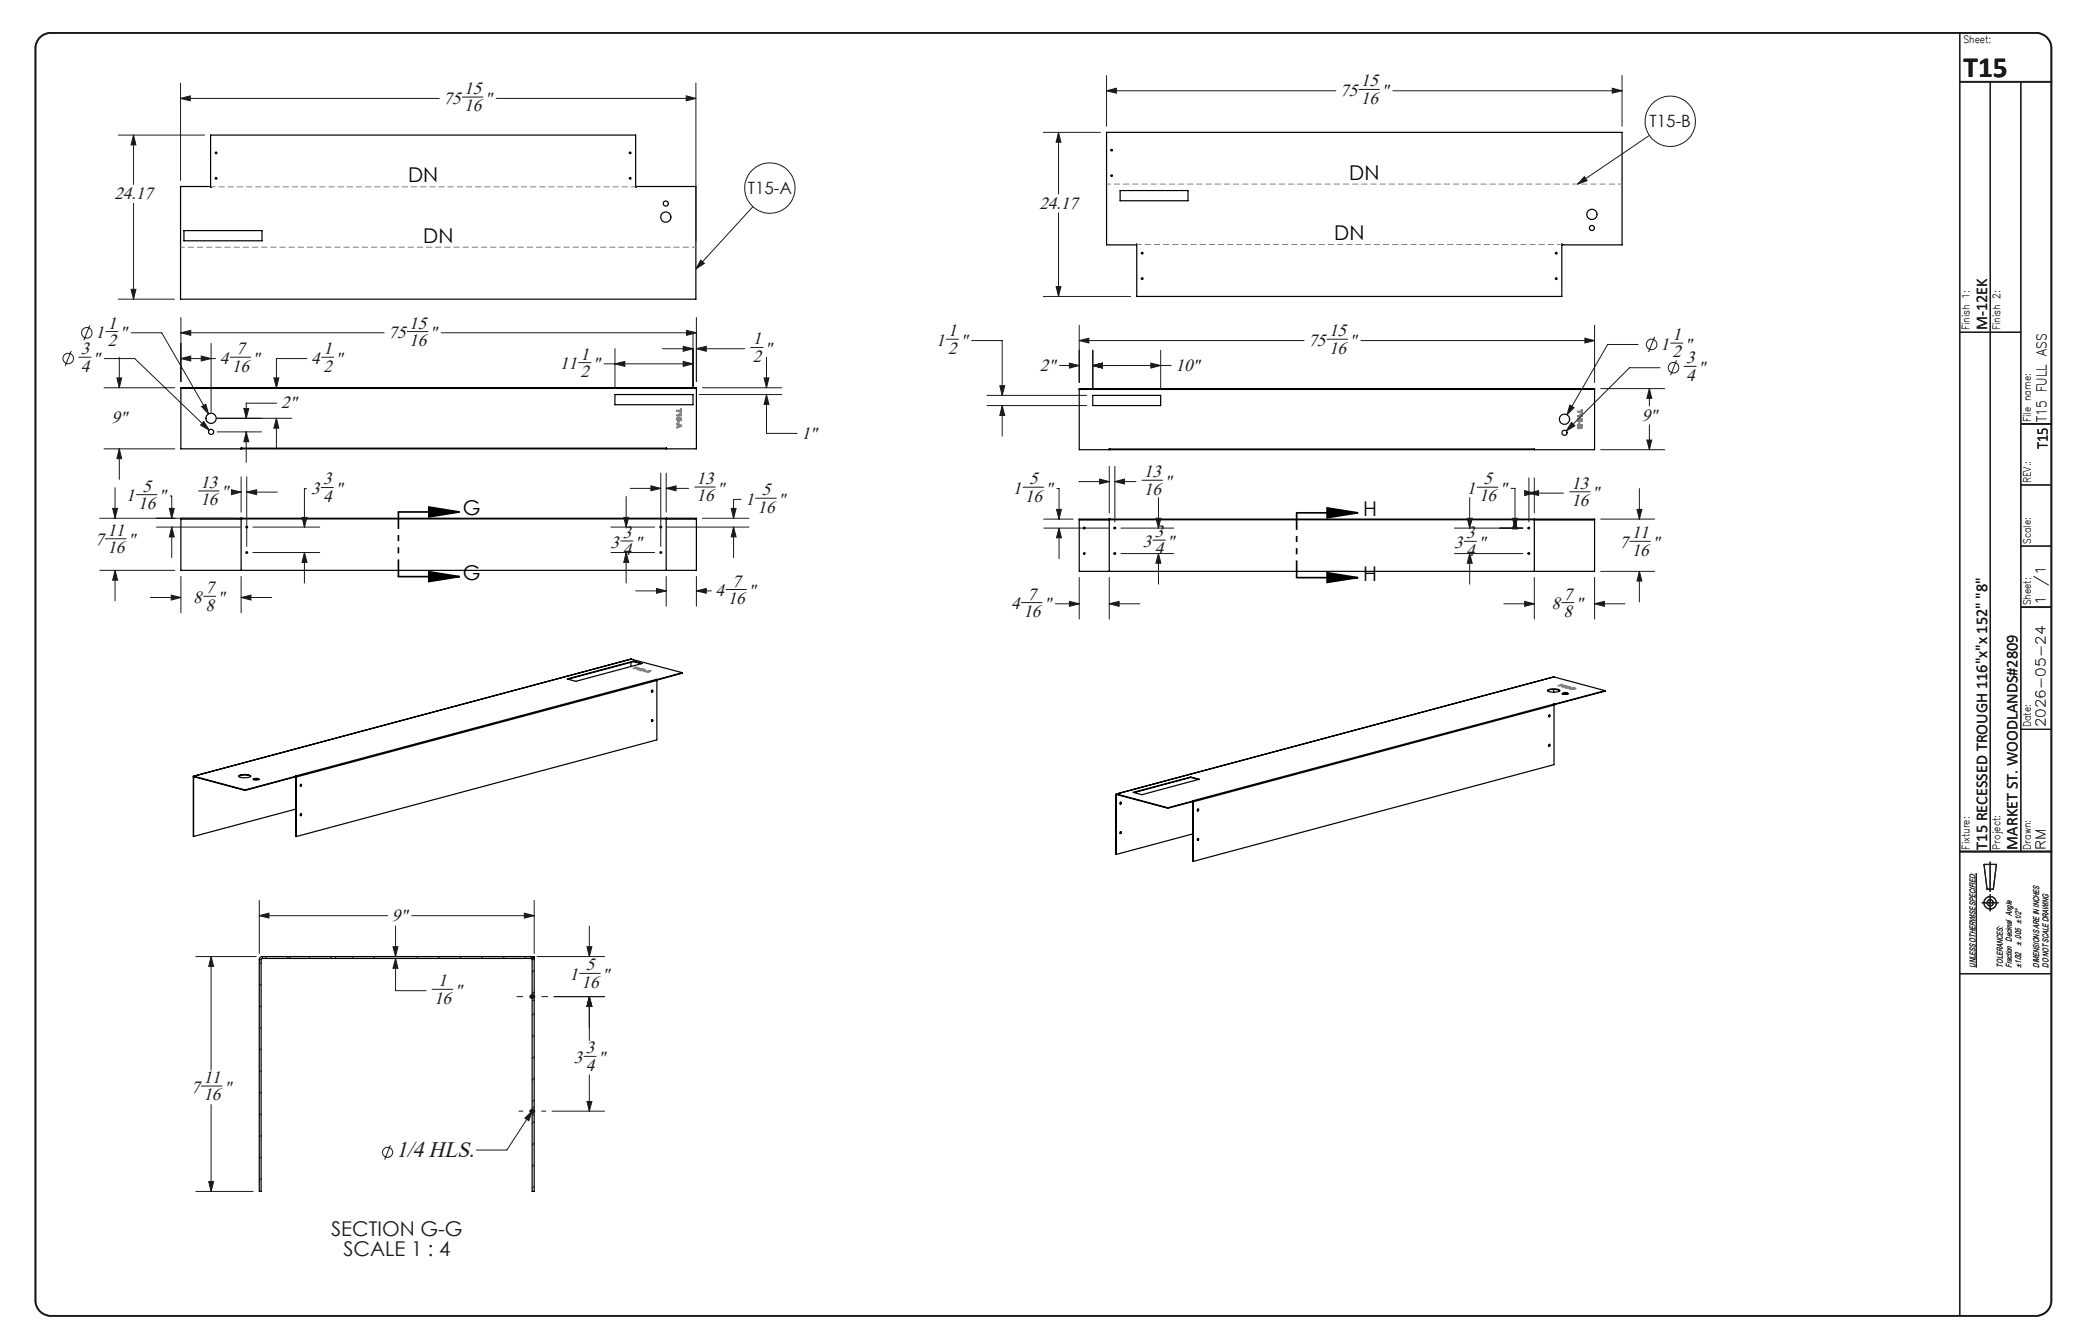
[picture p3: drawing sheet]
<svg xmlns="http://www.w3.org/2000/svg" width="432mm" height="279mm" viewBox="0 0 432 279" stroke-linecap="round" stroke-linejoin="round" font-family="sans-serif">
<g fill="none" stroke="#191924" stroke-width=".21">
<path d="M37.5 17.3v20.2M142.7 19.9l2 .6-2 .5zM144.7 17.3v32.8M230 18.9l2.1-.6v1.1zM230 15.7v10.5M230 18.9h47.7M282.5 18.6h4.3M289.6 18.9h47.6M335.2 18.3l2 .6-2 .5zM337.2 15.7v10.5M24.6 28.1h17.9M27.8 28.1l.5 2h-1.1z"/>
<path d="M27.8 28.1v10.2M37.5 20.5l2-.6v1.1zM37.5 20.5h53.8M96.1 20.2h4.3M103.2 20.5h41.5M216.9 27.5h11.9M220.1 27.5l.5 2.1h-1zM220.1 27.5v12.8M329.4 36.7l.6 .9-2 .7zM342.9 28.2l-14.9 10.1M27.8 42.3v19.9M145.7 54.1l.7 .7-1.7 1.1z"/>
<path d="M156.5 43l-11.8 12.9M219.6 59.6h1l-.5 2zM220.1 44.2v17.4M14.8 73l-1.3 3.1M16.4 74.3h2.5M18.7 67.6l-1.3 3.2M21.7 74.5h6.3l15.5 14.9M22 68.9h2.5M24.3 78.6h1l-.5 2zM24.6 62.2h11.7M24.8 74.3v6.3M27.2 60.1h1.1l-.5 2.1z"/>
<path d="M27.3 69.2h6.3l9.8 16.8M37.6 69.2l2.1-.5v1zM37.6 74.5l2.1-.5v1zM37.6 66v13.3M37.6 69.2h42.3M37.6 74.5h7.2M41.8 74l2.1 .5-2.1 .5zM43.9 71.4v14.3M47.8 74.3h4.3M56.9 78.6h1.1l-.5 2zM63.8 74.5h-6.3v6.1M66.9 74.3h2.5"/>
<path d="M84.7 68.9h4.3M91.7 69.2h53.1M120.3 75.4h2.5M125.6 75.6h18.5M127.8 75.6l2.1-.5v1.1zM127.8 72.5v8.3M137.7 72.5h6.4M142 75.1l2.1 .5-2.1 .6zM142 72l2.1 .5-2.1 .5zM142.7 68.7l2.1 .5-2.1 .5zM144.1 69.3v11.5M144.8 72.5l2-.5v1z"/>
<path d="M144.8 66v13.3M144.8 72.5h10M156.1 72.2h2.5M158.9 78.6h.9l-.5 2zM159.3 74.3v6.3M196.7 70.5h2.5M202 70.8h6.4v11.4M216.9 61.6h18.2M220.3 76h4.1M222.3 75.5l2.1 .5-2.1 .5zM224.4 70.8l2-.5v1zM224.4 67.6v11.9"/>
<path d="M224.4 70.8h46.7M227.2 76l2-.5v1zM227.2 72.8v8.1M227.2 76h16.3M239.3 75.5l2 .5-2 .5zM241.3 72.8v8.1M275.9 70.5h4.3M282.9 70.8h48.6M329.5 70.3l2 .5-2 .5zM331.5 67.6v11.9M340.6 71.6h-6.4l-8.4 14.6M344 70l-1.3 3.2"/>
<path d="M345.1 76.4h-6.3l-13.2 13.2M347.3 71.3h2.5M348.5 74.9l-1.2 3.1M350.1 76.2h2.5M21.6 80.6h14.7M21.6 93.3h14.7M24.8 93.3l.5 2.1h-1zM24.8 93.3v6.4M41.9 84.5l.9-.5 .6 2zM42.4 87.6l1.1 1.8-1.8-1zM45.2 87h15.4M45.2 89.8h9.2"/>
<path d="M50.1 99.1v7.4M50.7 84.9h1l-.5 2.1zM51.2 89.8l.5 2h-1zM51.2 89.8v6.3M51.3 99.1v14.5M57.5 87l.5 2h-1.1zM57.5 87v6.3M57.5 83.8h-6.3v3.2M137.4 98.4v15.2M138.5 98.4v8.1M145.3 82h17.2M146 80.6h16.5"/>
<path d="M159.3 82l.5 2.1h-.9zM159.3 82v8.1h6.4M205.2 84.3h20.7M205.2 82.2h20.7M207.9 80.2h1l-.5 2zM208.4 84.3l.5 2.1h-1zM208.4 84.3v6.4M228.6 99.6l2 .5-2 .5zM230.6 96.9v9.7M231.8 96.9v11.6M237.4 99.8h4.3M317.9 99.3v9.2"/>
<path d="M319 99.3v7.3M326.4 84.2l.8 .5-1.4 1.5zM326.7 87.8l.7 .7-1.8 1.1zM332.8 80.8h13.3M332.8 93.5h13.3M342.4 91.5h1l-.5 2zM342.9 80.8l.5 2h-1zM342.9 80.8v3.6M342.9 88.3v5.2M20.7 107.7h28.2M20.7 118.6h15.6M21.9 112h4.3"/>
<path d="M23.4 105.7h1l-.5 2zM23.9 118.6l.5 2h-1zM23.9 101.4v6.3M23.9 118.6v6.3M28.4 102.8h4.2M32.5 109.6h17.5M35.2 105.7h1l-.5 2zM35.4 103.1h.3v4.6M35.7 109.6l.5 2h-1zM35.7 109.6v6.3M37.6 119.8v7.6M41.3 102.1h4.2"/>
<path d="M48.1 101.8l2 .5-2 .5zM48.3 102.3h1.8M50.1 119.8v7.6M51.3 102.3l2-.5v1zM51.3 102.3h6.3M52.6 109.6h13.9M52.6 114.9h13.9M62.8 107.6h1l-.5 2zM63.3 114.9l.5 2h-1zM63.3 114.9v6.3M63.7 101.6h-.4v8M66.8 101.4h2.5"/>
<path d="M127 109.6h9.1M127 114.9h9.1M129.1 112.5h2.5M129.7 107.6h1l-.5 2zM130.2 114.9l.5 2h-1zM130.2 103.2v6.4M130.2 114.9v6.3M131 101.5h6.4M135.3 101l2.1 .5-2.1 .5zM138.5 101.5l2-.5v1zM138.5 119.8v6.2M138.5 101.5h4.7"/>
<path d="M138.6 109.6h17.1M144.4 101.2h4.3M144.8 119.8v6.2M146 107.7h9.7M152 105.7h1l-.5 2zM152.5 109.6l.5 2h-1zM152.5 109.6v6.3M154.1 103.8h-1.6v3.9M157.1 103.6h4.3M212.7 101.3h4.3M217 109.8h13.5M217 107.9h6.1"/>
<path d="M219.6 105.9h1.1l-.5 2zM219.7 101.6h.5v6.3M220.2 109.8l.5 2h-1.1zM220.2 109.8v6.3M224.3 100.1h6.3M231.8 100.1l2-.5v1zM231.8 100.1h4.3M233 109.8h11M233 115.1h11M239.7 112.3h2.6M240.3 107.7h1l-.5 2.1zM240.8 115.1l.5 2h-1z"/>
<path d="M240.8 103.4v6.4M240.8 115.1v6.3M302.4 109.8h14.2M302.4 115.1h14.2M304.4 112.5h2.6M305 107.7h1.1l-.6 2.1zM305.5 115.1l.6 2h-1.1zM305.5 103.4v6.4M305.5 115.1v6.3M307.1 101.3h4.3M314.1 101.5h.9v8.3M314.4 107.7h1.1l-.5 2.1z"/>
<path d="M315 107.9l.5 2.1h-1.1zM317 102l2 .5-2 .5zM317.9 102.5l2-.5v1zM317.9 102.5h7.1M326.3 102.2h4.3M332.8 107.9h11.2M332.8 118.8h11.2M338.8 112.5h4.3M340.3 105.9h1l-.5 2zM340.8 118.8l.5 2h-1zM340.8 101.6v6.3M340.8 118.8v6.3"/>
<path d="M31.3 124.2h6.3M35.6 123.7l2 .5-2 .5zM42.3 124h2.5M50.1 124.2l2.1-.5v1zM50.1 124.2h6.4M132.2 122.8h6.3M136.5 122.3l2 .5-2 .5zM144.8 122.8l2-.5v1zM144.8 122.8h3.1M150.9 122.6h4.3M212.3 125.3h4.3M219.4 125.5h5"/>
<path d="M222.3 125l2.1 .5-2.1 .5zM224.4 120.1v8.6M230.6 125.5l2.1-.5v1zM230.6 125.5h6.4M230.6 120.1v8.6M312.6 125.5h6.4M317 125l2 .5-2 .5zM319 120.1v8.6M324.7 125.3h2.5M331.5 125.5l2.1-.5v1zM331.5 120.1v8.6M331.5 125.5h6.4"/>
<path d="M40.7 198.9h12.6M43.9 198.9l.5 2h-1zM43.9 198.9v23.6M53.9 190.4l2-.6v1.1zM53.9 187.2v11M53.9 190.4h26.7M55.5 198.9l-.4 .3M60 198.9l-.4 .3M64.5 198.9l-.4 .3M69 198.9l-.4 .3M73.5 198.9l-.4 .3M78 198.9l-.4 .3"/>
<path d="M81.7 196.8h1l-.5 2.1zM82.2 199.2l.5 2.1h-1zM82.2 199.2v6.8h6.4M82.2 192.5v6.4M85.6 190.4h25.5M87 198.9l-.4 .3M91.4 198.9l-.3 .3M95.9 198.9l-.4 .3M100.4 198.9l-.4 .3M104.9 198.9l-.4 .3M109 189.8l2.1 .6-2.1 .5zM109.4 198.9l-.4 .3"/>
<path d="M111.1 187.2v11M111.7 198.9h14M122 196.8h1l-.5 2.1zM122.5 192.5v6.4M410.9 181.5v19.6M54.3 200.1l-.4 .4M54.3 204.6l-.4 .4M54.3 209.1l-.4 .4M54.3 213.6l-.4 .4M54.3 218.1l-.4 .4M89.9 205.7h4.2M111.1 201.7l-.5 .4"/>
<path d="M111.1 206.2l-.5 .4M111.1 210.7l-.5 .4M111.1 215.2l-.5 .4M111.1 219.7l-.5 .4M115.2 207.2h10.5M120.5 202.4h4.3M121.4 219.6h2.5M122.5 207.2l.5 2h-1zM122.5 207.2v9.1M41.9 225.8h4.3M43.9 229.6v18.1M54.3 222.6l-.4 .4"/>
<path d="M54.3 227l-.4 .4M54.3 231.5l-.4 .4M54.3 236l-.4 .4M81.2 238.1l-1.2 3M109.1 232.4l1.5-1.4-.6 2zM110.6 231l-5.2 8.1h-6.4M111.1 224.2l-.5 .4M111.1 228.7l-.5 .4M111.1 233.2l-.5 .3M111.1 237.6l-.5 .5M114.8 231h10.9M122 229h1l-.5 2z"/>
<path d="M122.5 223.4v7.6M40.7 247.7h11.9M43.4 245.6h1l-.5 2.1zM54.3 240.5l-.4 .4M54.3 245l-.4 .4M111.1 242.1l-.5 .4M111.1 246.6l-.5 .4"/>
<circle cx="160.1" cy="39.1" r="5.2"/>
<circle cx="347.2" cy="25.2" r="5.2"/>
<circle cx="14.2" cy="74.5" r="1.09"/>
<circle cx="18.1" cy="69.2" r="1.1"/>
<circle cx="343.4" cy="71.6" r="1.09"/>
<circle cx="347.9" cy="76.4" r="1.09"/>
<circle cx="80.6" cy="239.6" r="1.05"/>
</g>
<g fill="none" stroke="#191924" stroke-width=".25">
<path d="M407.4 6.8v266.7M413.8 17v160M420.1 17v160M407.4 69.1h12.7M420.1 113.5h6.4M420.1 100.8h6.4M420.1 151.6h6.4M407.4 177h19.1M412.5 179.7h2.5l-.6 5.2h-1.3zM413.7 179.2v6.1M412.1 187.7h3.3M413.7 186v3.4"/>
<path d="M407.4 202.4h19.1"/>
<circle cx="413.7" cy="187.7" r=".66"/>
<circle cx="413.8" cy="187.7" r="1.29"/>
</g>
<path d="M8.2 7.9a3.3 3.3 0 0 1 2.3-1.1h412.8a3.2 3.2 0 0 1 3.2 3.2v260.4a3.2 3.2 0 0 1-3.2 3.1h-412.8a3.2 3.2 0 0 1-3.1-3.1v-260.4a3.2 3.2 0 0 1 .8-2.1zM407.4 17h19.1M420.1 88.1h6.4M420.1 126.2h6.4M407.4 177h19.1" fill="none" stroke="#191924" stroke-width=".35"/>
<g fill="none" stroke="#000" stroke-width=".25">
<path d="M43.8 38.9h.1M43.8 38.8h-6.3v23.4h107.2v-23.4h-12.5M43.8 38.9v-10.8h88.4v10.8M132.2 38.9h.1M232.9 39.6h14.1v2.1h-14.1zM38.2 47.9h16.3v2.2h-16.3zM324.7 50.8h.1M324.7 50.8v10.8h-88.4v-10.8v.1h-6.3v-23.4h107.2v23.4h-12.5M37.6 80.8v-.2h107.2v.2M37.6 80.8v12.5h107.2v-12.5M37.6 80.8h107.2M50.1 93.2h.1"/>
<path d="M50.1 93.2v.1zM50.1 93.2h88.4M127.8 82h16.3v2.1h-16.3zM138.5 93.2v.1zM224.4 81v-.2h107.1v.2M224.4 81h107.1M224.4 81v12.5h107.1v-12.5M227.2 82.2h14.1v2.1h-14.1zM230.6 93.3h.1M230.6 93.3v.2zM230.6 93.3h88.4v.2M319 93.3v.2"/>
<path d="M37.6 107.8v.1M37.6 107.8h107.2M37.6 107.9v10.7h107.2v-10.7M37.6 107.8h12.5M37.6 107.9h107.2M50.1 107.7v10.9M50.1 107.8h.1M50.1 107.7h.1M50.1 107.7v.1M144.8 107.8l-6.3-.1v10.9M144.8 107.8v.1M224.4 107.9h107.1v10.9h-107.1z"/>
<path d="M230.6 107.9v.2M230.6 108h.1M230.6 107.9h.1M230.6 108l-6.2 .1h107.1l-12.5-.1M230.6 107.9v10.9M319 107.9v10.9M319 107.9v.1M131.2 137h.1M131.2 137.7v.9M131.2 137l-90.9 24.4M131.2 137l10.7 2.8M131.7 137.4v.1"/>
<path d="M131.7 137.5l-13.6 3.7M131.7 137.5l1.6 .5M141.9 139.8l-5.3 1.5M141.9 139.8l-5.3 1.6M117.9 141.1l13.8-3.7 1.8 .5-13.8 3.7zM135.6 143.5l-.1 .4M135.6 149.6l-.1 .4M136.4 141.3l.2 .2M136.4 141.3l-74.9 20M136.5 141.3h.1M136.5 141.4h.1M136.6 141.5l-75 20"/>
<path d="M136.6 141.3v.1M136.6 141.5v12.3l-75 20.1M321.7 143.6a2.92 2.92 0 0 1 2.5 0M321.8 143.4a2.88 2.88 0 0 1 2.5 .2 2.58 2.58 0 0 1-2.6-.1zM322.1 148.6l-.1 .4M322.1 154.7l-.1 .4M322.9 146.4l.2 .2M322.9 146.4l-74.9 20.1M323 146.4h.1M323 146.4h-.1M323 140.7h.1M323 143.3v.6"/>
<path d="M323 140.7l-90.9 24.4M323 140.7l10.7 2.9M323 146.5h.1M323.1 146.6l-75 20.1M323.1 146.6v12.4l-75 20.1M323.1 146.4v.1M324.8 144.2l.2-.2 1 .2a1.23 1.23 0 0 1-1.2 0zM324.8 144.3l.2-.2 1 .2M333.7 143.6l-10.6 2.8M333.7 143.6l-10.6 2.9M40.2 161.5h.2M40.2 161.5l.1 12.4"/>
<path d="M40.3 161.4l-.1 .1M40.3 161.5v12.4M40.3 161.5l10.6 2.8M40.3 161.4v.1M40.3 161.4l10.6 2.8M49.6 161.3a2.65 2.65 0 0 1 2.5 .1 2.83 2.83 0 0 1-2.5 0zM49.6 161.4a2.92 2.92 0 0 1 2.5 0M50.9 164.2v.1M52.6 162l.1-.1a.83 .83 0 0 1 1.1 .2l-.7 .1zM52.7 162l.3-.1 .9 .1M61.5 161.3v.1M61.5 161.3l.1 .1"/>
<path d="M61.5 161.5h.1M61.5 161.5l.1 12.4M61.5 168.2l-21.2 5.7M61.6 161.4v.1M61.6 161.4l-10.7 2.8M61.6 161.4l-10.7 2.9M61.6 161.5v12.4M62.5 163.1l.1 .1-.2 .2M62.5 169.2l.1 .1-.2 .2M232 165.2h.1M232 165.2l.1 12.4M232.1 165.2v12.4"/>
<path d="M232.1 165.1l-.1 .1M232.1 165.2h.1M232.1 165.1l10.7 2.8M232.1 165.2l10.7 2.8M232.1 165.1v.1M232.2 165.2h-.1M233 166.8v.2l-.1 .1M233 172.9v.2l-.1 .2M235.6 164.7l11.9-3.2 1.8 .5-11.9 3.2zM242.8 167.9v.1M247.5 161.5v.1M247.5 161.6l-11.7 3.2"/>
<path d="M247.5 161.6l1.7 .5M248 166.5h.1M248 166.7h.1M248 166.7l.1 12.4M248 173.4l-15.9 4.2M248.1 166.6v.1M248.1 166.5l-5.3 1.4M248.1 166.5l-5.3 1.5M248.1 166.7v12.4M249.1 168.2v.2l-.1 .2M249.1 174.3v.2l-.1 .2M110.4 198.9a.66 .66 0 0 1 .7 .6v48.2h-.5v-48.3l-.1-.2-56.1 .1-.1 48.4h-.4v-48.2a.6 .6 0 0 1 .6-.6h56.6l-.1 .3"/>
<circle cx="44.9" cy="37.1" r=".16"/>
<circle cx="44.9" cy="31.8" r=".16"/>
<circle cx="131" cy="37.1" r=".16"/>
<circle cx="131" cy="31.8" r=".16"/>
<circle cx="231.1" cy="31.2" r=".18"/>
<circle cx="231.1" cy="36.5" r=".18"/>
<circle cx="138.4" cy="45.1" r="1.06"/>
<circle cx="138.4" cy="42.3" r=".53"/>
<circle cx="237.5" cy="57.9" r=".19"/>
<circle cx="237.5" cy="52.6" r=".19"/>
<circle cx="323.5" cy="52.6" r=".19"/>
<circle cx="323.5" cy="57.9" r=".19"/>
<circle cx="330.9" cy="44.6" r="1.05"/>
<circle cx="330.9" cy="47.4" r=".52"/>
<circle cx="43.9" cy="89.8" r=".52"/>
<circle cx="43.9" cy="87" r="1.06"/>
<circle cx="325.3" cy="87.1" r="1.06"/>
<circle cx="325.3" cy="90" r=".53"/>
<circle cx="51.3" cy="109.6" r=".18"/>
<circle cx="51.3" cy="114.9" r=".18"/>
<circle cx="137.4" cy="109.6" r=".18"/>
<circle cx="137.4" cy="114.9" r=".18"/>
<circle cx="225.4" cy="109.8" r=".19"/>
<circle cx="225.4" cy="115.1" r=".19"/>
<circle cx="231.8" cy="115.1" r=".17"/>
<circle cx="231.8" cy="109.8" r=".17"/>
<circle cx="317.9" cy="115.1" r=".17"/>
<circle cx="317.9" cy="109.8" r=".17"/>
<circle cx="135.5" cy="143.7" r=".2"/>
<circle cx="135.5" cy="149.8" r=".18"/>
<circle cx="322.1" cy="148.8" r=".18"/>
<circle cx="322.1" cy="154.9" r=".2"/>
<circle cx="62.5" cy="163.3" r=".18"/>
<circle cx="62.5" cy="169.4" r=".18"/>
<circle cx="233" cy="173.1" r=".18"/>
<circle cx="233" cy="167" r=".19"/>
<circle cx="249.1" cy="174.5" r=".18"/>
<circle cx="249.1" cy="168.4" r=".18"/>
</g>
<path d="M53.9 199.5h.4M54.6 199.2v-.4M60.3 199.2v-.4M69.8 199.2v-.4M110.4 198.8v.4M110.4 199.2h.6M110.7 208h.4M111.1 206.4h-.4M110.7 231.8h.4M111.1 230.2h-.4" fill="none" stroke="#000" stroke-width=".21" stroke-dasharray="1.3 .6" stroke-linecap="butt"/>
<path d="M82.8 106.4h12.7M82.8 119.9h12.7M89.1 105.4l6.4 1-6.4 1.1zM89.1 118.9l6.4 1-6.4 1zM269.6 106.6h12.7M275.9 105.6l6.4 1-6.4 1zM275.9 119.1l6.4 1-6.4 1zM269.6 120.1h12.7" fill="none" stroke="#000" stroke-width=".35"/>
<path d="M110.1 207.2h1.1M110.3 206.8l.7 .7M110.6 206.7v1M111 206.8l-.7 .7M110.1 231h1.1M110.3 230.6l.7 .8M110.6 230.5v1M111 230.6l-.7 .8" fill="none" stroke="#191924" stroke-width=".5"/>
<g fill="none" stroke="#808080" stroke-width=".25">
<path d="M140.7 86.3h.7l-.2-.3 .1-.1 .4 .5-1 .1zM140.7 88.1l.9 .2 .1 .3-1 .4v-.2l.2-.1v-.4h-.2zM140.7 85.3h.8l.1-.3 .1 .8h-.2v-.3h-.8zM140.7 86.9l.3-.1v.2a.18 .18 0 0 0-.1 .2 .18 .18 0 0 0 .3 0 .18 .18 0 0 0-.1-.2v-.2l.5 .1v.5h-.1v-.3l-.2-.1v.4l-.5 .1-.1-.3zM141 87.6h.1v.4l-.2-.1zM141.1 88.4l.4 .1-.4 .2zM327.9 85.5h.9v-.3h.1l.1 .7-.2 .1v-.3h-.8zM327.9 86.5l.7-.1-.1-.2 .2-.1 .3 .5h-1zM328 87.1l.2-.2 .1 .1a.2 .2 0 0 0-.2 .3 .2 .2 0 0 0 .3 .1v-.4l.5 .1v.5l-.1-.4h-.2v.3l-.3 .2-.3-.2zM328 88.3h.9l.1 .5a.27 .27 0 0 1-.2 .2 .27 .27 0 0 1-.3-.1l-.1 .2-.4-.1zM328.2 88.5h.2v.4l-.2-.1zM328.3 87.7l.1 .1v.4l-.2-.2z"/>
<path d="M328.6 88.5h.2v.3h-.2zM131.6 139l.7-.2-.2-.1 .8 .2zM132.4 139.2l.6-.2h-.3h.7zM133 139.3h.6l-.4-.1 .5-.1 .5 .1h-.6l.2 .1-.1 .1zM133.8 139.4l.4 .1zM134 139.6l1.2-.1-.4 .3zM134.5 139.6l.5-.1zM323.9 142.5l.7-.1-.3-.1 .8 .2zM324.9 142.6h.7l-.9 .2 .6-.2zM325.3 142.8l.5 .1 .1-.1h-.4l.4-.1 .6 .1h-.7l.3 .1-.2 .1h-.5zM326.1 143l.4 .1zM326.3 143.2l.9-.2 .4 .2-.9 .1z"/>
<path d="M326.6 143.2l.5 .1zM327 143.1l.4 .1z"/>
</g>
<path d="M82.8 106.4v13.5M269.6 106.6v13.5" fill="none" stroke="#000" stroke-width=".35" stroke-dasharray="6.3 1.3 1.3 1.3 1.3 1.3" stroke-dashoffset="2.8" stroke-linecap="butt"/>
<path d="M107.4 207.2h6.5" fill="none" stroke="#191924" stroke-width=".21" stroke-dasharray="15.2 1.3 1.3 1.3" stroke-dashoffset="13.9" stroke-linecap="butt"/>
<path d="M107.8 231h5.7" fill="none" stroke="#191924" stroke-width=".21" stroke-dasharray="15.2 1.3 1.3 1.3" stroke-dashoffset="14.3" stroke-linecap="butt"/>
<path d="M230.1 38.3h107.1M144.7 51.4h-107.2" fill="none" stroke="#808080" stroke-width=".21" stroke-dasharray="1.3 .6" stroke-dashoffset=".4" stroke-linecap="butt"/>
<path d="M43.8 38.8h88.4M324.7 50.8h-88.4" fill="none" stroke="#808080" stroke-width=".21" stroke-dasharray="1.3 .6" stroke-dashoffset=".3" stroke-linecap="butt"/>
<path d="M89.1 105.4l6.4 1-6.4 1.1zM89.1 118.9l6.4 1-6.4 1zM275.9 105.6l6.4 1-6.4 1zM275.9 119.1l6.4 1-6.4 1z" fill="#000"/>
<g fill="#191924">
<path d="M109.1 232.4l1.5-1.4-.6 2z"/>
<path d="M142.7 19.9l2 .6-2 .5zM37.5 20.5l2-.6v1.1zM27.2 60.1h1.1l-.5 2.1zM27.8 28.1l.5 2h-1.1zM219.6 59.6h1l-.5 2zM220.1 27.5l.5 2.1h-1zM335.2 18.3l2 .6-2 .5zM230 18.9l2.1-.6v1.1z"/>
<path d="M145.7 54.1l.7 .7-1.7 1.1zM329.4 36.7l.6 .9-2 .7z"/>
<path d="M24.3 78.6h1l-.5 2zM24.8 93.3l.5 2.1h-1zM142.7 68.7l2.1 .5-2.1 .5zM37.6 69.2l2.1-.5v1zM41.9 84.5l1.5 1.5-.6-2zM42.4 87.6l-.7 .8 1.8 1zM57.5 87l.5 2h-1.1zM56.9 78.6h1.1l-.5 2zM50.7 84.9h1l-.5 2.1zM51.2 89.8l.5 2h-1zM41.8 74l2.1 .5-2.1 .5zM37.6 74.5l2.1-.5v1zM142 75.1l2.1 .5-2.1 .6zM127.8 75.6l2.1-.5v1.1zM142 72l2.1 .5-2.1 .5zM144.8 72.5l2-.5v1zM159.3 82l.5 2.1h-.9zM158.9 78.6h.9l-.5 2zM122.5 207.2l.5 2h-1zM122 229h1l-.5 2zM122.5 207.2l.5 2h-1zM122 196.8h1l-.5 2.1zM329.5 70.3l2 .5-2 .5zM224.4 70.8l2-.5v1zM342.9 80.8l.5 2h-1zM342.4 91.5h1l-.5 2zM326.4 84.2l-.6 2 1.4-1.5zM326.7 87.8l-1.1 1.8 1.8-1.1zM227.2 76l2-.5v1zM222.3 75.5l2.1 .5-2.1 .5zM227.2 76l2-.5v1zM239.3 75.5l2 .5-2 .5zM208.4 84.3l.5 2.1h-1zM207.9 80.2h1l-.5 2z"/>
<path d="M35.2 105.7h1l-.5 2zM35.7 109.6l.5 2h-1zM62.8 107.6h1l-.5 2zM63.3 114.9l.5 2h-1zM51.3 102.3l2-.5v1zM48.1 101.8l2 .5-2 .5zM50.1 124.2l2.1-.5v1zM35.6 123.7l2 .5-2 .5zM136.5 122.3l2 .5-2 .5zM144.8 122.8l2-.5v1zM135.3 101l2.1 .5-2.1 .5zM138.5 101.5l2-.5v1zM129.7 107.6h1l-.5 2zM130.2 114.9l.5 2h-1zM152.5 109.6l.5 2h-1zM152 105.7h1l-.5 2zM23.4 105.7h1l-.5 2zM23.9 118.6l.5 2h-1zM109 189.8l2.1 .6-2.1 .5zM53.9 190.4l2-.6v1.1zM43.9 198.9l.5 2h-1zM43.4 245.6h1l-.5 2.1zM81.7 196.8h1l-.5 2.1zM82.2 199.2l.5 2.1h-1zM331.5 125.5l2.1-.5v1zM317 125l2 .5-2 .5zM230.6 125.5l2.1-.5v1zM222.3 125l2.1 .5-2.1 .5zM240.3 107.7h1l-.5 2.1zM240.8 115.1l.5 2h-1zM231.8 100.1l2-.5v1zM228.6 99.6l2 .5-2 .5zM220.2 109.8l.5 2h-1.1zM219.6 105.9h1.1l-.5 2zM305 107.7h1.1l-.6 2.1zM305.5 115.1l.6 2h-1.1zM317.9 102.5l2-.5v1zM317 102l2 .5-2 .5zM314.4 107.7h1.1l-.5 2.1zM315 107.9l.5 2.1h-1.1zM340.3 105.9h1l-.5 2zM340.8 118.8l.5 2h-1z"/>
</g>
<text font-size="6.1" fill="#191924" x="408.2" y="16.1">T15</text>
<text font-size="4.7" fill="#191924" x="82.3" y="240.6">1/4 HLS.</text>
<g font-size="4.2">
<text x="84.8" y="37.9">DN</text>
<text x="280.5" y="37.4">DN</text>
<text x="88" y="50.5">DN</text>
<text x="277.4" y="49.9">DN</text>
<text x="96.3" y="107.1">G</text>
<text x="283.4" y="107.3">H</text>
<text x="96.3" y="120.5">G</text>
<text x="283.4" y="120.7">H</text>
</g>
<g font-size="4.2" fill="#191924">
<text x="68.9" y="257">SECTION G-G</text>
<text x="71.4" y="261.2">SCALE 1 : 4</text>
</g>
<g font-size="3.7" fill="#191924">
<text x="282.9" y="18">15</text>
<text x="92.2" y="21.6">75</text>
<text x="96.5" y="23.2">16</text>
<text x="96.5" y="19.6">15</text>
<text x="100.8" y="21.6">&quot;</text>
<text x="278.6" y="20">75</text>
<text x="282.9" y="21.6">16</text>
<text x="287.2" y="20">&quot;</text>
<text x="23.8" y="41.4">24.17</text>
<text x="216.1" y="43.4">24.17</text>
<text x="19.9" y="70.3">1</text>
<text x="22.4" y="71.9">2</text>
<text x="22.4" y="68.3">1</text>
<text x="24.9" y="70.3">&quot;</text>
<text x="80.8" y="70.3">75</text>
<text x="85.1" y="68.3">15</text>
<text x="85.1" y="71.9">16</text>
<text x="89.4" y="70.3">&quot;</text>
<text x="156.5" y="71.6">1</text>
<text x="194.6" y="71.9">1</text>
<text x="197.1" y="69.9">1</text>
<text x="199.7" y="71.9">&quot;</text>
<text x="272" y="71.9">75</text>
<text x="276.3" y="69.9">15</text>
<text x="280.6" y="71.9">&quot;</text>
<text x="347.7" y="70.7">1</text>
<text x="16.8" y="77.2">4</text>
<text x="16.8" y="73.6">3</text>
<text x="19.3" y="75.6">&quot;</text>
<text x="45.7" y="75.6">4</text>
<text x="48.2" y="77.2">16</text>
<text x="49.1" y="73.6">7</text>
<text x="52.5" y="75.6">&quot;</text>
<text x="64.7" y="75.6">4</text>
<text x="67.2" y="77.2">2</text>
<text x="67.2" y="73.6">1</text>
<text x="69.8" y="75.6">&quot;</text>
<text x="116.4" y="76.7">11</text>
<text x="120.7" y="74.8">1</text>
<text x="123.2" y="76.7">&quot;</text>
<text x="156.5" y="75.2">2</text>
<text x="159" y="73.6">&quot;</text>
<text x="197.1" y="73.5">2</text>
<text x="216.2" y="77.1">2&quot;</text>
<text x="244.4" y="77.1">10&quot;</text>
<text x="276.3" y="73.5">16</text>
<text x="345.2" y="72.7">1</text>
<text x="347.7" y="74.3">2</text>
<text x="350.2" y="72.7">&quot;</text>
<text x="350.5" y="75.5">3</text>
<text x="353" y="77.5">&quot;</text>
<text x="120.7" y="78.4">2</text>
<text x="350.5" y="79.2">4</text>
<text x="23.2" y="87.9">9&quot;</text>
<text x="58.5" y="84.9">2&quot;</text>
<text x="341.3" y="87.4">9&quot;</text>
<text x="166.6" y="91.2">1&quot;</text>
<text x="41.7" y="101.4">13</text>
<text x="67.2" y="100.7">3</text>
<text x="144.8" y="100.6">13</text>
<text x="214" y="100.7">5</text>
<text x="237.8" y="99.2">13</text>
<text x="242.1" y="101.2">&quot;</text>
<text x="308.4" y="100.6">5</text>
<text x="326.7" y="101.6">13</text>
<text x="26.2" y="104.2">1</text>
<text x="28.8" y="105.8">16</text>
<text x="29.6" y="102.2">5</text>
<text x="33" y="104.2">&quot;</text>
<text x="41.7" y="105">16</text>
<text x="46" y="103.4">&quot;</text>
<text x="64.7" y="102.7">3</text>
<text x="67.2" y="104.3">4</text>
<text x="69.7" y="102.7">&quot;</text>
<text x="144.8" y="104.2">16</text>
<text x="149.1" y="102.6">&quot;</text>
<text x="155" y="104.9">1</text>
<text x="157.5" y="106.5">16</text>
<text x="158.4" y="102.9">5</text>
<text x="161.8" y="104.9">&quot;</text>
<text x="210.6" y="102.7">1</text>
<text x="213.1" y="104.3">16</text>
<text x="217.4" y="102.7">&quot;</text>
<text x="237.8" y="102.8">16</text>
<text x="305" y="102.6">1</text>
<text x="307.5" y="104.3">16</text>
<text x="311.8" y="102.6">&quot;</text>
<text x="326.7" y="105.2">16</text>
<text x="331" y="103.6">&quot;</text>
<text x="19.8" y="113.4">7</text>
<text x="22.3" y="111.4">11</text>
<text x="26.6" y="113.4">&quot;</text>
<text x="126.9" y="113.8">3</text>
<text x="129.5" y="111.8">3</text>
<text x="132" y="113.8">&quot;</text>
<text x="237.6" y="113.7">3</text>
<text x="240.1" y="111.7">3</text>
<text x="242.6" y="113.7">&quot;</text>
<text x="302.3" y="113.9">3</text>
<text x="304.8" y="111.9">3</text>
<text x="307.4" y="113.9">&quot;</text>
<text x="336.7" y="113.9">7</text>
<text x="339.2" y="111.9">11</text>
<text x="343.5" y="113.9">&quot;</text>
<text x="22.3" y="115">16</text>
<text x="129.5" y="115.5">4</text>
<text x="240.1" y="115.3">4</text>
<text x="304.8" y="115.5">4</text>
<text x="339.2" y="115.5">16</text>
<text x="40.2" y="125.3">8</text>
<text x="42.7" y="123.3">7</text>
<text x="45.2" y="125.3">&quot;</text>
<text x="148.8" y="123.9">4</text>
<text x="151.3" y="125.5">16</text>
<text x="152.2" y="121.9">7</text>
<text x="155.6" y="123.9">&quot;</text>
<text x="213.6" y="124.6">7</text>
<text x="325.1" y="124.6">7</text>
<text x="42.7" y="126.9">8</text>
<text x="210.2" y="126.6">4</text>
<text x="212.8" y="128.2">16</text>
<text x="217" y="126.6">&quot;</text>
<text x="322.5" y="126.6">8</text>
<text x="325.1" y="128.2">8</text>
<text x="327.6" y="126.6">&quot;</text>
<text x="81.5" y="191.5">9&quot;</text>
<text x="118.4" y="203.7">1</text>
<text x="121.8" y="201.7">5</text>
<text x="125.2" y="203.7">&quot;</text>
<text x="90.2" y="208.7">16</text>
<text x="91.1" y="205">1</text>
<text x="94.5" y="207">&quot;</text>
<text x="120.9" y="205.3">16</text>
<text x="119.3" y="221">3</text>
<text x="121.8" y="219">3</text>
<text x="124.3" y="221">&quot;</text>
<text x="39.8" y="227.1">7</text>
<text x="42.3" y="225.2">11</text>
<text x="46.6" y="227.1">&quot;</text>
<text x="121.8" y="222.6">4</text>
<text x="42.3" y="228.8">16</text>
</g>
<g font-size="3.5" fill="#191924">
<text x="343" y="26.5">T15-B</text>
<text x="155.5" y="40.3">T15-A</text>
</g>
<g font-size="3.4" fill="#191924">
<text x="413.1" y="68.7" transform="rotate(-90 413.1 68.7)">M-12EK</text>
<text x="425.7" y="93.4" transform="rotate(-90 425.7 93.4)">T15</text>
<text x="413.1" y="176.6" transform="rotate(-90 413.1 176.6)">T15 RECESSED TROUGH 116&quot;x&quot;x 152&quot; &quot;8&quot;</text>
<text x="419.4" y="176.6" transform="rotate(-90 419.4 176.6)">MARKET ST. WOODLANDS#2809</text>
</g>
<g font-size="2.8" fill="#191924">
<text x="425.5" y="87.7" transform="rotate(-90 425.5 87.7)">T15 FULL ASS</text>
<text x="425.2" y="125.8" transform="rotate(-90 425.2 125.8)">1</text>
<text x="425.2" y="121.7" transform="rotate(-90 425.2 121.7)">/1</text>
<text x="425.2" y="151.2" transform="rotate(-90 425.2 151.2)">2026-05-24</text>
<text x="425.2" y="176.6" transform="rotate(-90 425.2 176.6)">RM</text>
</g>
<g font-size="2.1" fill="#191924">
<text x="408.2" y="8.9">Sheet:</text>
<text x="409.5" y="68.7" transform="rotate(-90 409.5 68.7)">Finish 1:</text>
<text x="415.8" y="68.7" transform="rotate(-90 415.8 68.7)">Finish 2:</text>
<text x="422.2" y="87.7" transform="rotate(-90 422.2 87.7)">File name:</text>
<text x="422.2" y="100.4" transform="rotate(-90 422.2 100.4)">REV.:</text>
<text x="422.2" y="113.1" transform="rotate(-90 422.2 113.1)">Scale:</text>
<text x="422.2" y="125.8" transform="rotate(-90 422.2 125.8)">Sheet:</text>
<text x="422.2" y="151.2" transform="rotate(-90 422.2 151.2)">Date:</text>
<text x="409.5" y="176.6" transform="rotate(-90 409.5 176.6)">Fixture:</text>
<text x="415.8" y="176.6" transform="rotate(-90 415.8 176.6)">Project:</text>
<text x="422.2" y="176.6" transform="rotate(-90 422.2 176.6)">Drawn:</text>
</g>
<g font-size="1.7" fill="#191924">
<text x="420.2" y="196.6" transform="rotate(-90 420.2 196.6)">± .005 ±1/2°</text>
<text x="410.7" y="201.1" transform="rotate(-90 410.7 201.1)">UNLESS OTHERWISE SPECIFIED:</text>
<text x="416.4" y="201.1" transform="rotate(-90 416.4 201.1)">TOLERANCES:</text>
<text x="418.3" y="201.1" transform="rotate(-90 418.3 201.1)">Fraction Decimal Angle</text>
<text x="420.2" y="201.1" transform="rotate(-90 420.2 201.1)">±1/32</text>
<text x="424" y="201.1" transform="rotate(-90 424 201.1)">DIMENSIONS ARE IN INCHES</text>
<text x="425.9" y="201.1" transform="rotate(-90 425.9 201.1)">DO NOT SCALE DRAWING</text>
</g>
</svg>
